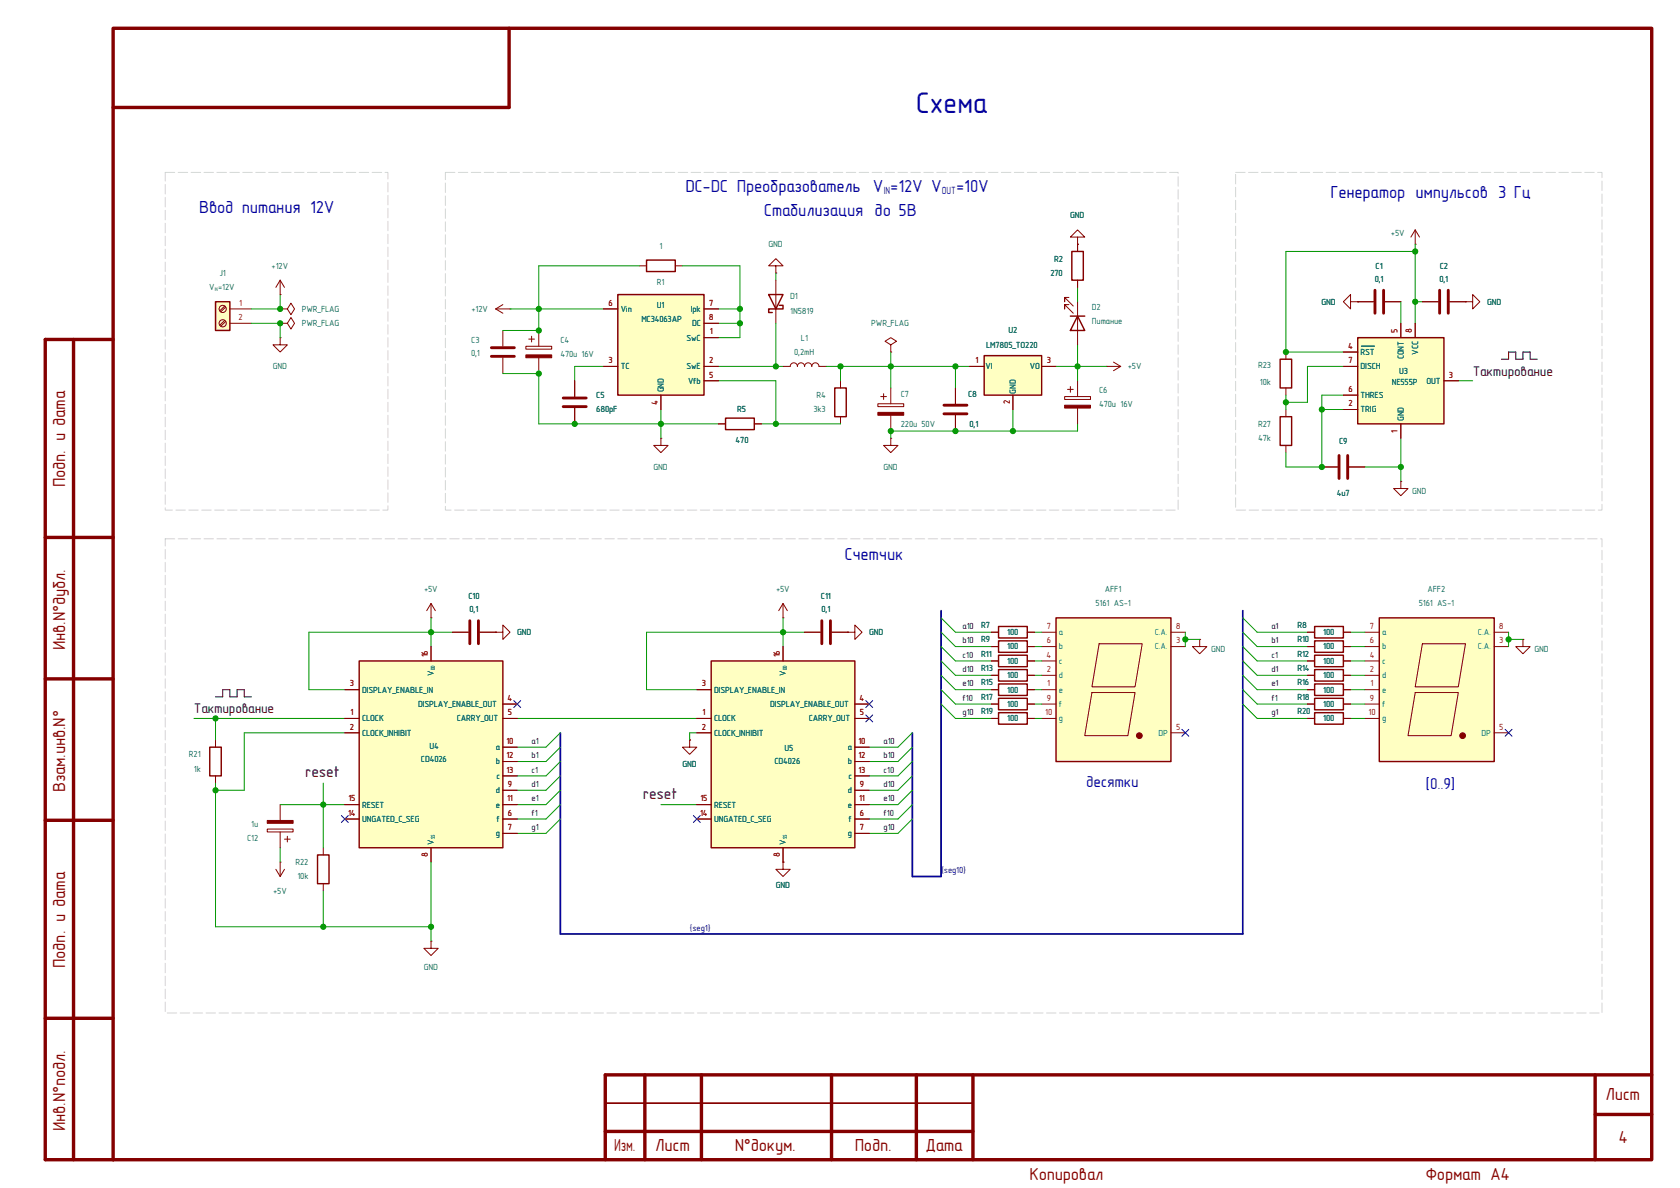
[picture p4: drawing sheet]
<svg xmlns="http://www.w3.org/2000/svg" width="297mm" height="210mm" viewBox="0 0 297 210" stroke-linecap="round" stroke-linejoin="round" font-family="sans-serif">
<g fill="none" stroke="#840000" stroke-width=".6">
<path d="M20 5h272v200h-272zM90 5v14h-70M13 60v145M20 60h-12v145h12M8 95h12M8 120h12M8 145h12M8 180h12M114 190v15M124 190v15M147 190v15M162 190v15"/>
<path d="M172 190v15M282 197h10M282 190v15M292 190h-185v15M107 200h65"/>
</g>
<path d="M107 195h65" fill="none" stroke="#840000" stroke-width=".3"/>
<g fill="none" stroke="#840000" stroke-width=".18">
<path d="M49.5 54.6h1.3l.6-1 .7 1-.7 1-.6-1M49.5 54.6h.1M49.5 52.1h.1M49.5 57.2h1.3l.6-1.1 .7 1.1-.7 1-.6-1M49.5 57.2h.1M49.5 59.7v1.3h1.3l-1.3 1.2-1.2-1.2h1.2M49.5 59.7h.1M49.5 49.5v2.6M49.5 49.5l-.7 1.3M49.5 49.5l.8 1.3M87.6 54.6l1.3 .8M87.6 54.6h2.6"/>
<path d="M88.9 58.4v2.8M88.9 53.8l-1.3 .8M90.2 54.6h.1M189 52.6h-.8v.7v-.7l1.5 1.5M189 53.8h-.8v.8v-.8l1.5 1.6M190.5 41.9h1.3l-1.3-1.3-1.3 1.3h1.3v1.3M190.5 43.2h.1M190.5 43.2v1.3M190.5 49.5v1.3M190.5 53.3v7.7M88.9 63.2v2.8M157.5 61l1-.7-1-.6-1 .6 1 .7v1.2"/>
<path d="M157.5 62.2h.1M175.3 119.4h1.2M181.6 119.4h1.3M269.2 113v1.3h1.3l-1.3 1.3-1.2-1.3h1.2M269.2 113h.1M175.3 121.9h1.2M175.3 124.5h1.2M181.6 121.9h1.3M181.6 124.5h1.3M231.1 121.9h1.3M231.1 124.5h1.3M231.1 127h1.3"/>
<path d="M237.5 121.9h1.3M237.5 124.5h1.3M237.5 127h1.3M47.2 146.6h4.6v.5h-4.6zM49.5 142.2v2.8M49.5 147.1v2.8M50.3 148.3h1M50.8 147.8v1M57.1 149.9v1.2M57.1 156.2v1.3"/>
</g>
<path d="M47.2 145h4.6v.5h-4.6z" fill="#840000" stroke="#840000" stroke-width=".18"/>
<path d="M189.2 55.9h2.6M189.5 44.5h2v5h-2zM190.5 55.9l1.3 2.5h-2.6zM176.5 118.4h5.1v2h-5.1zM176.5 120.9h5.1v2h-5.1zM176.5 123.4h5.1v2.1h-5.1zM232.4 120.9h5.1v2h-5.1zM232.4 123.4h5.1v2.1h-5.1zM232.4 126h5.1v2h-5.1zM56.1 151.1h2.1v5.1h-2.1z" fill="none" stroke="#840000" stroke-width=".25"/>
<path d="M86.9 61.5h4M86.9 63h4" fill="none" stroke="#840000" stroke-width=".51"/>
<path d="M38.1 53.3h2.5v5.1h-2.5z" fill="#ffffc2"/>
<path d="M38.1 53.3h2.5v5.1h-2.5z" fill="none" stroke="#840000" stroke-width=".25"/>
<g fill="none" stroke="#840000" stroke-width=".18">
<path d="M39.7 54.1l-.8 .8M39.7 56.6l-.8 .9M39.9 54.3l-.9 .8M39.9 56.8l-.9 .9M40.6 54.6h3.8M40.6 57.2h3.8"/>
<circle cx="39.4" cy="57.1" r=".63"/>
<circle cx="39.4" cy="54.6" r=".63"/>
</g>
<path d="M174 62.9h10.1v7h-10.1z" fill="#ffffc2"/>
<path d="M174 62.9h10.1v7h-10.1z" fill="none" stroke="#840000" stroke-width=".25"/>
<path d="M171.4 64.8h2.6M179.1 69.9v2.5M184.1 64.8h2.6M212.1 113v1.3h1.3l-1.3 1.3-1.3-1.3h1.3M212.1 113h.1" fill="none" stroke="#840000" stroke-width=".18"/>
<path d="M186.7 109.2h20.3v25.4h-20.3z" fill="#ffffc2"/>
<path d="M135.9 52.1h2.5l-1.2 2.5zM137.8 54h.6v.6h-2.5v.6h.6M186.7 109.2h20.3v25.4h-20.3zM232.4 115.8h5.1v2.1h-5.1zM232.4 110.7h5.1v2.1h-5.1zM232.4 113.3h5.1v2h-5.1zM232.4 118.4h5.1v2h-5.1zM176.5 126h5.1v2h-5.1z" fill="none" stroke="#840000" stroke-width=".25"/>
<g fill="none" stroke="#840000" stroke-width=".18">
<path d="M137.2 47h1.2l-1.2-1.3-1.3 1.3h1.3v1.3M137.2 48.3h.1M137.2 49.5v7.7M155.2 71.4h4.6v.5h-4.6zM155.7 70.1h1M156.2 69.6v1M157.5 68.6v2.8M157.5 73.4v2.8M168.9 68.6v2.8M168.9 73.4v2.8M195.6 64.8h.1M195.6 64.8h2.5"/>
<path d="M196.8 64l1.3 .8M198.1 64.8l-1.3 .7M184.1 119.4h2.6M184.1 114.3h2.6M184.1 116.8h2.6M184.1 111.8h2.6M194.3 113.8h7.6l-1.2 7.6h-7.7zM207 114.3h2.5M207 111.8h2.5M231.1 119.4h1.3M231.1 114.3h1.3M231.1 116.8h1.3"/>
<path d="M231.1 111.8h1.3M237.5 119.4h1.3M237.5 114.3h1.3M237.5 116.8h1.3M237.5 111.8h1.3M175.3 127h1.2M181.6 127h1.3M184.1 121.9h2.6M184.1 124.5h2.6M184.1 127h2.6M193 122.4h7.7l-1.3 7.6h-7.6zM207 129.5h2.5"/>
</g>
<g fill="#840000" stroke="#840000" stroke-width=".18">
<path d="M155.2 72.9h4.6v.5h-4.6z"/>
<circle cx="201.4" cy="130" r=".51"/>
</g>
<path d="M166.9 71.6h4M166.9 73.2h4" fill="none" stroke="#840000" stroke-width=".51"/>
<path d="M243.8 109.2h20.4v25.4h-20.4z" fill="#ffffc2"/>
<path d="M147.6 68.6h2v5.1h-2zM243.8 109.2h20.4v25.4h-20.4z" fill="none" stroke="#840000" stroke-width=".25"/>
<g fill="none" stroke="#840000" stroke-width=".18">
<path d="M138.4 64.8h1.3a.64 .64 0 0 1 .6-.7 .64 .64 0 0 1 .7 .7 .64 .64 0 0 1 .6-.7 .64 .64 0 0 1 .6 .7 .64 .64 0 0 1 .7-.7 .64 .64 0 0 1 .6 .7 .64 .64 0 0 1 .6-.7 .64 .64 0 0 1 .7 .7h1.2M148.6 67.3v1.3M148.6 73.7v1.2M157.5 77.5v1.2h1.2l-1.2 1.3-1.3-1.3h1.3M157.5 77.5h.1M241.3 119.4h2.5M241.3 114.3h2.5M241.3 116.8h2.5M241.3 111.8h2.5M251.5 113.8h7.6l-1.3 7.6h-7.6zM264.2 114.3h2.5M264.2 111.8h2.5"/>
<path d="M241.3 121.9h2.5M241.3 124.5h2.5M241.3 127h2.5M250.2 122.4h7.6l-1.3 7.6h-7.6zM264.2 129.5h2.5M76.2 166.4v1.2h1.3l-1.3 1.3-1.3-1.3h1.3M76.2 166.4h.1"/>
</g>
<circle cx="258.6" cy="130" r=".51" fill="#840000" stroke="#840000" stroke-width=".18"/>
<path d="M109.2 52.1h15.3v17.8h-15.3z" fill="#ffffc2"/>
<path d="M109.2 52.1h15.3v17.8h-15.3zM128.3 73.9h5v2h-5zM176.5 110.7h5.1v2.1h-5.1z" fill="none" stroke="#840000" stroke-width=".25"/>
<g fill="none" stroke="#840000" stroke-width=".18">
<path d="M93.5 59.9h1M94 59.4v1.1M95.2 58.4v2.8M106.7 54.6h2.5M124.5 59.7h2.5M124.5 54.6h2.5M124.5 57.2h2.5M238.8 53.3v-1.2l-1.3 1.2 1.3 1.3v-1.3h1.2M240 53.3h.1M240 53.3h2.8M244.9 53.3h2.7M250.2 43.2h.1"/>
<path d="M250.2 40.6l-.8 1.3M250.2 40.6l.8 1.3M250.2 40.6v2.6M93 61.2h4.5v.5h-4.5zM95.2 63.2v2.8M101.6 67.3v2.8M101.6 72.1v2.8M106.7 64.8h2.5M116.8 77.5v1.2h1.3l-1.3 1.3-1.2-1.3h1.2M116.8 77.5h.1M116.8 69.9v2.5M124.5 64.8h2.5"/>
<path d="M124.5 67.3h2.5M127 74.9h1.3M133.3 74.9h1.3M138.4 109.2h.1M138.4 106.7l-.7 1.3M138.4 106.7l.8 1.3M138.4 106.7v2.5M142.2 111.8h2.8M147.1 111.8h2.8M149.9 111.8h1.2v-1.3l1.3 1.3-1.3 1.2v-1.2M149.9 111.8h.1M175.3 111.8h1.2"/>
<path d="M181.6 111.8h1.3M48.8 153.7l.7 1.2M49.5 152.4h.1M49.5 152.4v2.5M50.3 153.7l-.8 1.2M138.4 152.4v1.3h1.3l-1.3 1.2-1.2-1.2h1.2M138.4 152.4h.1"/>
</g>
<path d="M243.1 51.3v4.1M244.6 51.3v4.1M99.6 70.4h4M99.6 71.9h4M145.3 109.7v4.1M146.8 109.7v4.1" fill="none" stroke="#840000" stroke-width=".51"/>
<path d="M93 62.7h4.5v.5h-4.5z" fill="#840000" stroke="#840000" stroke-width=".18"/>
<path d="M125.7 116.8h25.4v33.1h-25.4z" fill="#ffffc2"/>
<path d="M226.3 63.5h2v5.1h-2zM226.3 73.7h2v5h-2zM125.7 116.8h25.4v33.1h-25.4z" fill="none" stroke="#840000" stroke-width=".25"/>
<g fill="none" stroke="#840000" stroke-width=".18">
<path d="M259.1 53.3h1.2v-1.2l1.3 1.2-1.3 1.3v-1.3M259.1 53.3h.1M227.3 62.2v1.3M227.3 68.6v1.3M227.3 72.4v1.3M227.3 78.7v1.3M233.7 82.6h2.8M238.5 82.6h2.8M247.6 85.1v1.3h1.3l-1.3 1.2-1.2-1.2h1.2M247.6 85.1h.1M138.4 114.3v2.5M123.2 127h2.5"/>
<path d="M123.2 129.5h2.5M123.2 121.9h2.5M151.1 127h2.6M151.1 124.5h2.6M151.1 139.7h2.6M151.1 132.1h2.6M151.1 134.6h2.6M151.1 137.2h2.6M123.2 144.8h2.5M123.2 142.2h2.5M138.4 149.9v2.5M151.1 144.8h2.6"/>
<path d="M151.1 147.3h2.6M151.1 142.2h2.6"/>
</g>
<path d="M236.7 80.5v4.1M238.3 80.5v4.1" fill="none" stroke="#840000" stroke-width=".51"/>
<path d="M240 59.7h15.3v15.2h-15.3z" fill="#ffffc2"/>
<path d="M240 59.7h15.3v15.2h-15.3zM176.5 115.8h5.1v2.1h-5.1zM176.5 113.3h5.1v2h-5.1z" fill="none" stroke="#840000" stroke-width=".25"/>
<g fill="none" stroke="#840000" stroke-width=".18">
<path d="M247.6 57.2v2.5M250.2 57.2v2.5M251.5 53.3h2.8M256.3 53.3h2.8M188.2 70.1h4.6v.5h-4.6zM188.7 68.8h1M189.2 68.3v1M190.5 67.3v2.8M190.5 72.1v2.8M237.5 72.4h2.5M237.5 62.2h2.5M237.5 69.9h2.5"/>
<path d="M237.5 64.8h2.5M247.6 74.9v2.6M255.3 67.3h2.5M76.2 109.2h.1M76.2 106.7l-.8 1.3M76.2 106.7l.8 1.3M76.2 106.7v2.5M80 111.8h2.8M84.8 111.8h2.8M87.6 111.8h1.3v-1.3l1.3 1.3-1.3 1.2v-1.2M87.6 111.8h.1M175.3 116.8h1.2"/>
<path d="M175.3 114.3h1.2M181.6 116.8h1.3M181.6 114.3h1.3M121.9 130.8v1.3h1.3l-1.3 1.3-1.3-1.3h1.3M121.9 130.8h.1"/>
</g>
<path d="M240.7 61.2h2.3" fill="none" stroke="#006464" stroke-width=".18"/>
<path d="M254.5 51.3v4.1M256 51.3v4.1M83.1 109.7v4.1M84.6 109.7v4.1" fill="none" stroke="#840000" stroke-width=".51"/>
<path d="M188.2 71.6h4.6v.5h-4.6z" fill="#840000" stroke="#840000" stroke-width=".18"/>
<path d="M63.5 116.8h25.4v33.1h-25.4z" fill="#ffffc2"/>
<path d="M114.3 46h5.1v2h-5.1zM63.5 116.8h25.4v33.1h-25.4zM37.1 132.1h2v5.1h-2z" fill="none" stroke="#840000" stroke-width=".25"/>
<g fill="none" stroke="#840000" stroke-width=".18">
<path d="M106.7 54.6h2.5M113 47h1.3M119.4 47h1.2M124.5 59.7h2.5M124.5 54.6h2.5M124.5 57.2h2.5M190.5 43.2h.1M190.5 43.2v1.3M190.5 49.5v1.3M240 53.3h.1M240 53.3h2.8M244.9 53.3h2.7"/>
<path d="M247.6 57.2v2.5M250.2 57.2v2.5M251.5 53.3h2.8M256.3 53.3h2.8M259.1 53.3h.1M101.6 67.3v2.8M101.6 72.1v2.8M106.7 64.8h2.5M116.8 69.9v2.5M124.5 67.3h2.5M124.5 64.8h2.5M127 74.9h1.3"/>
<path d="M133.3 74.9h1.3M168.9 68.6v2.8M168.9 73.4v2.8M171.4 64.8h2.6M179.1 69.9v2.5M184.1 64.8h2.6M237.5 72.4h2.5M237.5 62.2h2.5M237.5 69.9h2.5M237.5 64.8h2.5M247.6 74.9v2.6M255.3 67.3h2.5"/>
<path d="M233.7 82.6h2.8M238.5 82.6h2.8M76.2 114.3v2.5M80 111.8h2.8M84.8 111.8h2.8M87.6 111.8h.1M138.4 114.3v2.5M142.2 111.8h2.8M147.1 111.8h2.8M149.9 111.8h.1M175.3 116.8h1.2M175.3 111.8h1.2"/>
<path d="M175.3 114.3h1.2M175.3 119.4h1.2M181.6 116.8h1.3M181.6 111.8h1.3M181.6 114.3h1.3M181.6 119.4h1.3M231.1 116.8h1.3M231.1 111.8h1.3M231.1 114.3h1.3M231.1 119.4h1.3M237.5 116.8h1.3M237.5 111.8h1.3"/>
<path d="M237.5 114.3h1.3M237.5 119.4h1.3M38.1 130.8v1.3M38.1 137.2v1.2M61 127h2.5M61 129.5h2.5M61 121.9h2.5M88.9 127h2.5M88.9 124.5h2.5M88.9 139.7h2.5M88.9 132.1h2.5M88.9 134.6h2.5"/>
<path d="M88.9 137.2h2.5M121.9 130.8h.1M123.2 127h2.5M123.2 129.5h2.5M123.2 121.9h2.5M151.1 127h2.6M151.1 124.5h2.6M151.1 139.7h2.6M151.1 132.1h2.6M151.1 134.6h2.6M151.1 137.2h2.6M175.3 127h1.2"/>
<path d="M175.3 121.9h1.2M175.3 124.5h1.2M181.6 127h1.3M181.6 121.9h1.3M181.6 124.5h1.3M231.1 127h1.3M231.1 121.9h1.3M231.1 124.5h1.3M237.5 127h1.3M237.5 121.9h1.3M237.5 124.5h1.3M61 144.8h2.5"/>
<path d="M61 142.2h2.5M76.2 149.9v2.5M88.9 144.8h2.5M88.9 147.3h2.5M88.9 142.2h2.5M123.2 144.8h2.5M123.2 142.2h2.5M138.4 152.4h.1M138.4 149.9v2.5M151.1 144.8h2.6M151.1 147.3h2.6M151.1 142.2h2.6"/>
</g>
<path d="M265.4 63.5h1.3v-1.3h1.3v1.3h1.2v-1.3h1.3v1.3h1.3M38.1 123.2h1.3v-1.3h1.2v1.3h1.3v-1.3h1.3v1.3h1.2" fill="none" stroke="#000" stroke-width=".18"/>
<path d="M166.4 108v46.9h-5.1v-25.4M219.7 108v57.1h-120.6v-35.6" fill="none" stroke="#000084" stroke-width=".3"/>
<g fill="none" stroke="#009600" stroke-width=".18">
<path d="M44.4 57.2h5.1v2.5M49.5 52.1v2.5h-5.1M90.2 54.6h16.5M113 47h-17.8v11.4h-6.3M120.6 47h10.2v12.7h-3.8M127 54.6h3.8M127 57.2h3.8M137.2 48.3v1.2M137.2 57.2v7.6M190.5 50.8v2.5M247.6 53.3v3.9M250.2 43.2v14"/>
<path d="M250.2 44.5h-22.9v17.7h10.2M250.2 53.3h1.3M88.9 66h6.3v8.9h31.8M106.7 64.8h-5.1v2.5M116.8 72.4v5.1M127 67.3h10.2v7.6M127 64.8h11.4M134.6 74.9h14M146 64.8h25.4M148.6 64.8v2.5M157.5 62.2v6.4M168.9 64.8v3.8"/>
<path d="M179.1 72.4v3.8M186.7 64.8h8.9M190.5 74.9v1.3h-33v1.3M190.5 61v6.3M227.3 69.9v2.5M233.7 72.4h3.8M237.5 64.8h-6.4v6.3h-3.8M237.5 69.9h-3.8v12.7h-6.4v-2.6M247.6 77.5v7.6M257.8 67.3h2.5M241.3 82.6h6.3M76.2 109.2v5.1"/>
<path d="M80 111.8h-25.4v10.1h6.4M138.4 109.2v5.1M142.2 111.8h-27.9v10.1h8.9M166.4 109.2l2.5 2.6h6.4M166.4 111.8l2.5 2.5h6.4M166.4 114.3l2.5 2.5h6.4M166.4 116.8l2.5 2.6h6.4M166.4 119.4l2.5 2.5h6.4M182.9 111.8h1.2M182.9 114.3h1.2M182.9 116.8h1.2M182.9 119.4h1.2"/>
<path d="M209.5 113h2.6M209.5 111.8v2.5M219.7 109.2l2.5 2.6h8.9M219.7 111.8l2.5 2.5h8.9M219.7 114.3l2.5 2.5h8.9M219.7 116.8l2.5 2.6h8.9M219.7 119.4l2.5 2.5h8.9M238.8 111.8h2.5M238.8 114.3h2.5M238.8 116.8h2.5M238.8 119.4h2.5M266.7 113h2.5"/>
<path d="M266.7 111.8v2.5M34.3 127h26.7M38.1 138.4v25.4h38.1M38.1 127v3.8M57.1 138.4v11.5M61 129.5h-17.8v10.2h-5.1M91.4 127h31.8M99.1 137.2l-2.6 2.5h-5.1M99.1 139.7l-2.6 2.5h-5.1M99.1 129.5l-2.6 2.6h-5.1M99.1 132.1l-2.6 2.5h-5.1M99.1 134.6l-2.6 2.6h-5.1"/>
<path d="M123.2 129.5h-1.3v1.3M161.3 137.2l-2.6 2.5h-5M161.3 139.7l-2.6 2.5h-5M161.3 129.5l-2.6 2.6h-5M161.3 132.1l-2.6 2.5h-5M161.3 134.6l-2.6 2.6h-5M166.4 121.9l2.5 2.6h6.4M166.4 124.5l2.5 2.5h6.4M182.9 124.5h1.2M182.9 127h1.2M182.9 121.9h1.2M219.7 121.9l2.5 2.6h8.9"/>
<path d="M219.7 124.5l2.5 2.5h8.9M238.8 124.5h2.5M238.8 127h2.5M238.8 121.9h2.5M49.5 149.9v2.5M49.5 142.2h11.5M57.1 157.5v6.3M76.2 152.4v14M99.1 142.2l-2.6 2.6h-5.1M99.1 144.8l-2.6 2.5h-5.1M116.8 142.2h6.4M161.3 142.2l-2.6 2.6h-5"/>
<path d="M161.3 144.8l-2.6 2.5h-5"/>
</g>
<g fill="none" stroke="#000084" stroke-width=".18">
<path d="M90.8 123.9l1.2 1.2M92 123.9l-1.2 1.2M153.1 126.4l1.2 1.2M153.1 123.9l1.2 1.2M154.3 126.4l-1.2 1.2M154.3 123.9l-1.2 1.2M208.9 128.9l1.3 1.2M210.2 128.9l-1.3 1.2M266.1 128.9l1.2 1.2M267.3 128.9l-1.2 1.2M60.4 144.2l1.2 1.2M61.6 144.2l-1.2 1.2"/>
<path d="M122.6 144.2l1.2 1.2M123.8 144.2l-1.2 1.2"/>
</g>
<path d="M29.2 30.5h39.4v59.7h-39.4zM78.7 30.5h129.6v59.7h-129.6zM218.4 30.5h64.8v59.7h-64.8zM29.2 95.3h254v83.8h-254z" fill="none" stroke="#d4d4d4" stroke-width=".18" stroke-dasharray="1.7 .6"/>
<path d="M240.7 61.2h2.3" fill="none" stroke="#006464" stroke-width=".18"/>
<g fill="#009600" stroke="#009600" stroke-width=".18">
<circle cx="148.6" cy="64.8" r=".46"/>
<circle cx="137.2" cy="64.8" r=".46"/>
<circle cx="157.5" cy="64.8" r=".46"/>
<circle cx="137.2" cy="74.9" r=".46"/>
<circle cx="157.5" cy="76.2" r=".46"/>
<circle cx="168.9" cy="76.2" r=".46"/>
<circle cx="168.9" cy="64.8" r=".46"/>
<circle cx="209.5" cy="113" r=".46"/>
<circle cx="250.2" cy="53.3" r=".46"/>
<circle cx="247.6" cy="82.6" r=".46"/>
<circle cx="266.7" cy="113" r=".46"/>
<circle cx="227.3" cy="62.2" r=".46"/>
<circle cx="250.2" cy="44.5" r=".46"/>
<circle cx="233.7" cy="72.4" r=".46"/>
<circle cx="233.7" cy="82.6" r=".46"/>
<circle cx="227.3" cy="71.1" r=".46"/>
<circle cx="190.5" cy="64.8" r=".46"/>
<circle cx="179.1" cy="76.2" r=".46"/>
<circle cx="95.2" cy="66" r=".46"/>
<circle cx="95.2" cy="54.6" r=".46"/>
<circle cx="95.2" cy="58.4" r=".46"/>
<circle cx="49.5" cy="57.2" r=".46"/>
<circle cx="49.5" cy="54.6" r=".46"/>
<circle cx="76.2" cy="163.8" r=".46"/>
<circle cx="57.1" cy="163.8" r=".46"/>
<circle cx="38.1" cy="139.7" r=".46"/>
<circle cx="38.1" cy="127" r=".46"/>
<circle cx="57.1" cy="142.2" r=".46"/>
<circle cx="76.2" cy="111.8" r=".46"/>
<circle cx="138.4" cy="111.8" r=".46"/>
<circle cx="101.6" cy="74.9" r=".46"/>
<circle cx="116.8" cy="74.9" r=".46"/>
<circle cx="130.8" cy="54.6" r=".46"/>
<circle cx="130.8" cy="57.2" r=".46"/>
</g>
<text font-size="5.9" fill="#0000c2" x="161.9" y="19.9">Схема</text>
<g font-size="3.5" fill="#0000c2">
<text x="121.2" y="34">DC-DC Преобразователь V =12V V</text>
<text x="169" y="34">=10V</text>
<text x="235.2" y="35.1">Генератор импульсов 3 Гц</text>
<text x="35.2" y="37.6">Ввод питания 12V</text>
<text x="135" y="38.2">Стабилизация до 5В</text>
<text x="149.3" y="99.1">Счетчик</text>
</g>
<g font-size="3.5" fill="#840000">
<text x="11.5" y="86.1" transform="rotate(-90 11.5 86.1)">Подп. и дата</text>
<text x="11.5" y="114.9" transform="rotate(-90 11.5 114.9)">Инв.N°дубл.</text>
<text x="11.5" y="140" transform="rotate(-90 11.5 140)">Взам.инв.N°</text>
<text x="11.5" y="171.1" transform="rotate(-90 11.5 171.1)">Подп. и дата</text>
<text x="283.8" y="194.5">Лист</text>
<text x="11.5" y="199.9" transform="rotate(-90 11.5 199.9)">Инв.N°подл.</text>
<text x="108.6" y="203.5">Изм.</text>
<text x="115.8" y="203.5">Лист</text>
<text x="129.9" y="203.5">N°докум.</text>
<text x="151.1" y="203.5">Подп.</text>
<text x="163.6" y="203.5">Дата</text>
<text x="286.2" y="202">4</text>
<text x="182" y="208.5">Копировал</text>
<text x="252" y="208.5">Формат A4</text>
</g>
<g font-size="3.2" fill="#0f0f0f">
<text x="54" y="137.4">reset</text>
<text x="113.7" y="141.2">reset</text>
</g>
<g font-size="3.2" fill="#0000c2">
<text x="192" y="139.2">десятки</text>
<text x="252.1" y="139.4">[0..9]</text>
</g>
<g font-size="2.8" fill="#0f0f0f">
<text x="260.3" y="66.4">Тактирование</text>
<text x="34.3" y="126.1">Тактирование</text>
</g>
<g font-size="2.1" fill="#0000c2">
<text x="156.2" y="34.3">IN</text>
<text x="166.5" y="34.3">OUT</text>
</g>
<g font-size="1.8" fill="#006464">
<text x="189.2" y="38.6">GND</text>
<text x="245.9" y="41.7">+5V</text>
<text x="48" y="47.5">+12V</text>
<text x="116.6" y="43.9">1</text>
<text x="135.9" y="43.7">GND</text>
<text x="186.3" y="46.2">R2</text>
<text x="243.2" y="47.5">C1</text>
<text x="254.5" y="47.5">C2</text>
<text x="37" y="51.3">V =12V</text>
<text x="38.8" y="48.8">J1</text>
<text x="116.1" y="50.3">R1</text>
<text x="139.7" y="52.9">D1</text>
<text x="185.7" y="48.8">270</text>
<text x="233.6" y="53.9">GND</text>
<text x="243" y="49.8">0,1</text>
<text x="254.5" y="49.8">0,1</text>
<text x="262.9" y="53.9">GND</text>
<text x="53.3" y="55.1">PWR_FLAG</text>
<text x="53.3" y="57.7">PWR_FLAG</text>
<text x="83.3" y="55.1">+12V</text>
<text x="109.7" y="55.1">Vin</text>
<text x="113.4" y="56.9">MC34063AP</text>
<text x="116.1" y="54.4">U1</text>
<text x="122.1" y="55.1">Ipk</text>
<text x="122.3" y="57.7">DC</text>
<text x="139.7" y="55.4">1N5819</text>
<text x="154" y="57.7">PWR_FLAG</text>
<text x="178.3" y="58.9">U2</text>
<text x="193" y="57.3">Питание</text>
<text x="193" y="54.8">D2</text>
<text x="48.2" y="65.3">GND</text>
<text x="83.3" y="63">0,1</text>
<text x="83.3" y="60.7">C3</text>
<text x="99.1" y="63.1">470u 16V</text>
<text x="99.1" y="60.6">C4</text>
<text x="109.7" y="65.3">TC</text>
<text x="121.4" y="60.2">SwC</text>
<text x="121.4" y="65.3">SwE</text>
<text x="140.4" y="62.7">0,2mH</text>
<text x="141.6" y="60.2">L1</text>
<text x="174.2" y="65.3">VI</text>
<text x="174.3" y="61.5">LM7805_TO220</text>
<text x="182.1" y="65.3">VO</text>
<text x="199.4" y="65.3">+5V</text>
<text x="222.4" y="65">R23</text>
<text x="240.5" y="62.7">RST</text>
<text x="240.5" y="65.3">DISCH</text>
<text x="248.2" y="63.5" transform="rotate(-90 248.2 63.5)">CONT</text>
<text x="250.7" y="62.7" transform="rotate(-90 250.7 62.7)">VCC</text>
<text x="105.4" y="70.4">C5</text>
<text x="117.4" y="69.3" transform="rotate(-90 117.4 69.3)">GND</text>
<text x="121.6" y="67.8">Vfb</text>
<text x="144.3" y="70.4">R4</text>
<text x="159.3" y="70.1">C7</text>
<text x="171.2" y="70.1">C8</text>
<text x="179.6" y="69.6" transform="rotate(-90 179.6 69.6)">GND</text>
<text x="194.3" y="69.5">C6</text>
<text x="222.7" y="68.1">10k</text>
<text x="240.5" y="70.4">THRES</text>
<text x="246" y="68.1">NE555P</text>
<text x="247.4" y="66">U3</text>
<text x="252.2" y="67.8">OUT</text>
<text x="105.4" y="72.9">680pF</text>
<text x="130.3" y="72.9">R5</text>
<text x="143.8" y="72.9">3k3</text>
<text x="159.3" y="75.4">220u 50V</text>
<text x="171.4" y="75.4">0,1</text>
<text x="194.3" y="72">470u 16V</text>
<text x="222.4" y="75.4">R27</text>
<text x="222.4" y="78">47k</text>
<text x="240.5" y="72.9">TRIG</text>
<text x="248.2" y="74.4" transform="rotate(-90 248.2 74.4)">GND</text>
<text x="115.5" y="83.1">GND</text>
<text x="130" y="78.2">470</text>
<text x="156.2" y="83.1">GND</text>
<text x="236.7" y="78.5">C9</text>
<text x="236.3" y="87.6">4u7</text>
<text x="249.7" y="87.4">GND</text>
<text x="75" y="104.7">+5V</text>
<text x="82.8" y="105.9">C10</text>
<text x="137.2" y="104.7">+5V</text>
<text x="145.1" y="105.9">C11</text>
<text x="193.7" y="107.2">5161 AS-1</text>
<text x="195.3" y="104.7">AFF1</text>
<text x="250.8" y="107.2">5161 AS-1</text>
<text x="252.4" y="104.7">AFF2</text>
<text x="83" y="108.2">0,1</text>
<text x="91.4" y="112.3">GND</text>
<text x="145.2" y="108.2">0,1</text>
<text x="153.7" y="112.3">GND</text>
<text x="173.5" y="111">R7</text>
<text x="173.5" y="113.5">R9</text>
<text x="178.1" y="112.3">100</text>
<text x="187.2" y="112.3">a</text>
<text x="204.1" y="112.3">C.A.</text>
<text x="229.4" y="111">R8</text>
<text x="229.4" y="113.5">R10</text>
<text x="233.9" y="112.3">100</text>
<text x="244.3" y="112.3">a</text>
<text x="261.3" y="112.3">C.A.</text>
<text x="76.7" y="119.4" transform="rotate(-90 76.7 119.4)">V</text>
<text x="138.9" y="119.4" transform="rotate(-90 138.9 119.4)">V</text>
<text x="173.5" y="118.6">R13</text>
<text x="173.5" y="116.1">R11</text>
<text x="178.1" y="119.9">100</text>
<text x="178.1" y="117.4">100</text>
<text x="178.1" y="114.8">100</text>
<text x="187.2" y="119.9">d</text>
<text x="187.2" y="117.4">c</text>
<text x="187.2" y="114.8">b</text>
<text x="204.1" y="114.8">C.A.</text>
<text x="214.1" y="115.3">GND</text>
<text x="229.4" y="116.1">R12</text>
<text x="229.4" y="118.6">R14</text>
<text x="233.9" y="117.4">100</text>
<text x="233.9" y="114.8">100</text>
<text x="233.9" y="119.9">100</text>
<text x="244.3" y="119.9">d</text>
<text x="244.3" y="117.4">c</text>
<text x="244.3" y="114.8">b</text>
<text x="261.3" y="114.8">C.A.</text>
<text x="271.3" y="115.3">GND</text>
<text x="64" y="122.4">DISPLAY_ENABLE_IN</text>
<text x="73.9" y="125">DISPLAY_ENABLE_OUT</text>
<text x="126.2" y="122.4">DISPLAY_ENABLE_IN</text>
<text x="136.1" y="125">DISPLAY_ENABLE_OUT</text>
<text x="173.5" y="121.2">R15</text>
<text x="173.5" y="123.7">R17</text>
<text x="178.1" y="122.4">100</text>
<text x="178.1" y="125">100</text>
<text x="187.2" y="122.4">e</text>
<text x="187.2" y="125">f</text>
<text x="229.4" y="121.2">R16</text>
<text x="229.4" y="123.7">R18</text>
<text x="233.9" y="122.4">100</text>
<text x="233.9" y="125">100</text>
<text x="244.3" y="122.4">e</text>
<text x="244.3" y="125">f</text>
<text x="64" y="127.5">CLOCK</text>
<text x="64" y="130.1">CLOCK_INHIBIT</text>
<text x="80.7" y="127.5">CARRY_OUT</text>
<text x="126.2" y="127.5">CLOCK</text>
<text x="126.2" y="130.1">CLOCK_INHIBIT</text>
<text x="143" y="127.5">CARRY_OUT</text>
<text x="173.5" y="126.2">R19</text>
<text x="178.1" y="127.5">100</text>
<text x="187.2" y="127.5">g</text>
<text x="204.8" y="130.1">DP</text>
<text x="229.4" y="126.2">R20</text>
<text x="233.9" y="127.5">100</text>
<text x="244.3" y="127.5">g</text>
<text x="261.9" y="130.1">DP</text>
<text x="33.4" y="133.9">R21</text>
<text x="34.3" y="136.4">1k</text>
<text x="74.4" y="134.6">CD4026</text>
<text x="75.9" y="132.3">U4</text>
<text x="87.6" y="132.6">a</text>
<text x="87.6" y="135.1">b</text>
<text x="87.7" y="137.7">c</text>
<text x="120.6" y="135.6">GND</text>
<text x="136.9" y="135.1">CD4026</text>
<text x="138.7" y="132.8">U5</text>
<text x="149.9" y="132.6">a</text>
<text x="149.9" y="135.1">b</text>
<text x="150" y="137.7">c</text>
<text x="64" y="142.8">RESET</text>
<text x="87.6" y="140.2">d</text>
<text x="87.6" y="142.8">e</text>
<text x="126.2" y="142.8">RESET</text>
<text x="149.9" y="140.2">d</text>
<text x="149.9" y="142.8">e</text>
<text x="43.7" y="148.7">C12</text>
<text x="44.4" y="146.2">1u</text>
<text x="64" y="145.3">UNGATED_C_SEG</text>
<text x="76.7" y="149.4" transform="rotate(-90 76.7 149.4)">V</text>
<text x="87.6" y="147.8">g</text>
<text x="87.8" y="145.3">f</text>
<text x="126.2" y="145.3">UNGATED_C_SEG</text>
<text x="138.9" y="149.4" transform="rotate(-90 138.9 149.4)">V</text>
<text x="149.9" y="147.8">g</text>
<text x="150" y="145.3">f</text>
<text x="52.2" y="152.9">R22</text>
<text x="52.6" y="155.5">10k</text>
<text x="48.3" y="158">+5V</text>
<text x="137.1" y="157">GND</text>
<text x="74.9" y="171.5">GND</text>
</g>
<g font-size="1.8" fill="#a90000">
<text x="42.2" y="56.6">2</text>
<text x="42.3" y="54">1</text>
<text x="107.6" y="54">6</text>
<text x="125.3" y="56.6">8</text>
<text x="125.4" y="54">7</text>
<text x="125.5" y="59.1">1</text>
<text x="247.1" y="58.8" transform="rotate(-90 247.1 58.8)">5</text>
<text x="249.6" y="58.9" transform="rotate(-90 249.6 58.9)">8</text>
<text x="107.6" y="64.2">3</text>
<text x="125.4" y="64.2">2</text>
<text x="172.5" y="64.2">1</text>
<text x="185" y="64.2">3</text>
<text x="238.3" y="61.7">4</text>
<text x="238.4" y="64.2">7</text>
<text x="116.3" y="71.6" transform="rotate(-90 116.3 71.6)">4</text>
<text x="125.4" y="66.7">5</text>
<text x="178.5" y="71.5" transform="rotate(-90 178.5 71.5)">2</text>
<text x="238.4" y="71.8">2</text>
<text x="238.4" y="69.3">6</text>
<text x="256.2" y="66.7">3</text>
<text x="247.1" y="76.5" transform="rotate(-90 247.1 76.5)">1</text>
<text x="185" y="113.7">6</text>
<text x="185" y="111.2">7</text>
<text x="207.8" y="111.2">8</text>
<text x="207.9" y="113.7">3</text>
<text x="242.2" y="113.7">6</text>
<text x="242.2" y="111.2">7</text>
<text x="265" y="111.2">8</text>
<text x="265.1" y="113.7">3</text>
<text x="75.6" y="116.2" transform="rotate(-90 75.6 116.2)">16</text>
<text x="137.9" y="116.2" transform="rotate(-90 137.9 116.2)">16</text>
<text x="185" y="116.3">4</text>
<text x="185" y="118.8">2</text>
<text x="242.1" y="116.3">4</text>
<text x="242.2" y="118.8">2</text>
<text x="61.9" y="121.3">3</text>
<text x="89.7" y="123.9">4</text>
<text x="124.1" y="121.3">3</text>
<text x="152" y="123.9">4</text>
<text x="185" y="123.9">9</text>
<text x="185.2" y="121.3">1</text>
<text x="242.2" y="123.9">9</text>
<text x="242.3" y="121.3">1</text>
<text x="61.9" y="129">2</text>
<text x="62" y="126.4">1</text>
<text x="89.5" y="131.5">10</text>
<text x="89.8" y="126.4">5</text>
<text x="124.1" y="129">2</text>
<text x="124.2" y="126.4">1</text>
<text x="151.8" y="131.5">10</text>
<text x="152" y="126.4">5</text>
<text x="184.8" y="126.4">10</text>
<text x="207.9" y="129">5</text>
<text x="241.9" y="126.4">10</text>
<text x="265.1" y="129">5</text>
<text x="89.5" y="134">12</text>
<text x="89.5" y="136.6">13</text>
<text x="151.8" y="134">12</text>
<text x="151.8" y="136.6">13</text>
<text x="61.6" y="141.7">15</text>
<text x="89.6" y="141.7">11</text>
<text x="89.8" y="139.1">9</text>
<text x="123.8" y="141.7">15</text>
<text x="151.9" y="141.7">11</text>
<text x="152" y="139.1">9</text>
<text x="61.5" y="144.2">14</text>
<text x="89.8" y="144.2">6</text>
<text x="89.8" y="146.7">7</text>
<text x="123.8" y="144.2">14</text>
<text x="152" y="144.2">6</text>
<text x="152" y="146.7">7</text>
<text x="75.6" y="151.6" transform="rotate(-90 75.6 151.6)">8</text>
<text x="137.9" y="151.6" transform="rotate(-90 137.9 151.6)">8</text>
</g>
<g font-size="1.8" fill="#0f0f0f">
<text x="170.2" y="111.2">a10</text>
<text x="170.2" y="113.7">b10</text>
<text x="224.8" y="113.7">b1</text>
<text x="224.8" y="111.2">a1</text>
<text x="170.2" y="116.3">c10</text>
<text x="170.2" y="118.8">d10</text>
<text x="224.8" y="118.8">d1</text>
<text x="224.8" y="116.3">c1</text>
<text x="170.2" y="121.4">e10</text>
<text x="170.2" y="123.9">f10</text>
<text x="224.8" y="121.4">e1</text>
<text x="224.8" y="123.9">f1</text>
<text x="94" y="131.5">a1</text>
<text x="156.2" y="131.5">a10</text>
<text x="170.2" y="126.4">g10</text>
<text x="224.8" y="126.4">g1</text>
<text x="94" y="136.6">c1</text>
<text x="94" y="134.1">b1</text>
<text x="156.2" y="134.1">b10</text>
<text x="156.2" y="136.6">c10</text>
<text x="94" y="141.7">e1</text>
<text x="94" y="139.1">d1</text>
<text x="156.2" y="139.1">d10</text>
<text x="156.2" y="141.7">e10</text>
<text x="94" y="144.2">f1</text>
<text x="94" y="146.8">g1</text>
<text x="156.2" y="146.8">g10</text>
<text x="156.2" y="144.2">f10</text>
</g>
<g font-size="1.8" fill="#000084">
<text x="166.4" y="154.4">{seg10}</text>
<text x="121.9" y="164.5">{seg1}</text>
</g>
<g font-size="1.1" fill="#006464">
<text x="38" y="51.5">IN</text>
<text x="76.9" y="118.4" transform="rotate(-90 76.9 118.4)">DD</text>
<text x="139.1" y="118.4" transform="rotate(-90 139.1 118.4)">DD</text>
<text x="76.9" y="148.4" transform="rotate(-90 76.9 148.4)">SS</text>
<text x="139.1" y="148.4" transform="rotate(-90 139.1 148.4)">SS</text>
</g>
</svg>
